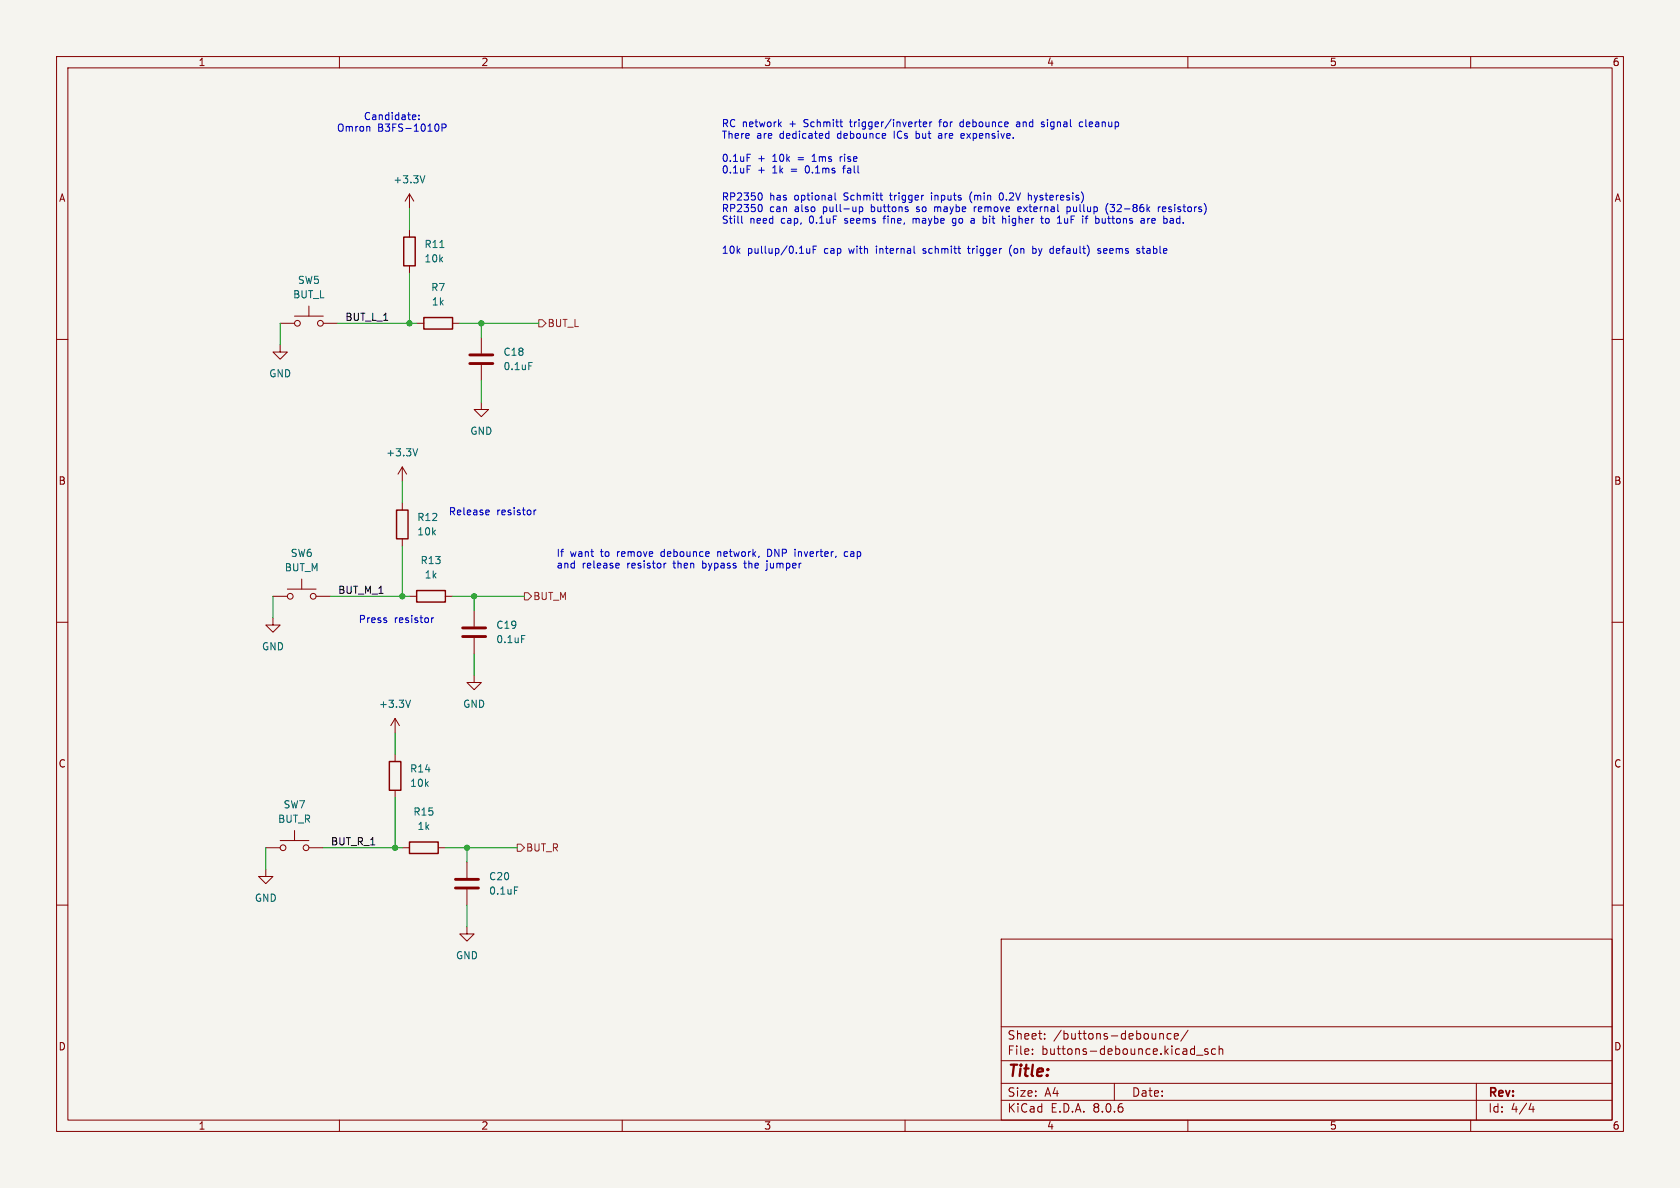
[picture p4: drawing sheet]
<svg xmlns="http://www.w3.org/2000/svg" width="297mm" height="210mm" viewBox="0 0 297 210" stroke-linecap="round" stroke-linejoin="round" font-family="sans-serif">
<path d="M0 0h297v210h-297z" fill="#f5f4ef" stroke="#f5f4ef" stroke-width=".18"/>
<g fill="none" stroke="#840000" stroke-width=".18">
<path d="M10 10h277v190h-277zM12 12h273v186h-273zM60 10v2M110 10v2M160 10v2M210 10v2M260 10v2M72.4 34.3v2.5M72.4 34.3l.8 1.3M72.4 34.3l-.8 1.3M10 60h2M49.5 57.2h2.6"/>
<path d="M52.1 55.9h5M54.6 54.1v1.8M57.1 57.2h2.6M72.4 40.6v1.3M72.4 47v1.3M73.7 57.2h1.2M80 57.2h1.3M85.1 59.7v2.8M285 60h2M49.5 61v1.2h1.3l-1.3 1.3-1.2-1.3h1.2M85.1 71.1v1.3h1.3l-1.3 1.3-1.3-1.3h1.3M85.1 64.5v2.8"/>
<path d="M71.1 82.6v2.5M71.1 88.9v1.3M71.1 95.3v1.2M71.1 82.6l.8 1.2M71.1 82.6l-.7 1.2M10 110h2M48.3 109.2v1.3h1.2l-1.2 1.3-1.3-1.3h1.3M48.3 105.4h2.5M50.8 104.1h5.1M53.3 102.4v1.7M55.9 105.4h2.5M72.4 105.4h1.3"/>
<path d="M78.7 105.4h1.3M83.8 119.4v1.3h1.3l-1.3 1.2-1.3-1.2h1.3M83.8 108v2.7M83.8 112.8v2.8M285 110h2M69.8 127v2.5M69.8 133.4v1.2M69.8 139.7v1.3M69.8 127l.8 1.3M69.8 127l-.7 1.3M10 160h2M47 153.7v1.2h1.3l-1.3 1.3-1.3-1.3h1.3"/>
<path d="M47 149.9h2.5M49.5 148.6h5.1M52.1 146.8v1.8M54.6 149.9h2.5M71.1 149.9h1.3M77.5 149.9h1.2M82.5 152.4v2.8M82.5 157.2v2.8M285 160h2M82.5 163.8v1.3h1.3l-1.3 1.3-1.2-1.3h1.2M177 166h108v32h-108zM60 198v2"/>
<path d="M110 198v2M160 198v2M177 194.5h108M177 191.5h108M177 187.5h108M177 181.5h108M182.5 186.3v.1M182.5 185.5v.1M184.7 183.6v.1M184.7 182.8v.1M197 191.5v3M205 182.7v1"/>
<path d="M205 182.8l.2-.1 .4 .1 .1 .9M207 182.8l-.4-.1-.3 .3v.4l.2 .2h.5M207.6 183.2l.7-.1-.1-.3-.4-.1-.2 .2 .1 .7h.5M210 198v2M210 182.1l-1.3 2M211.5 186.5h1.2M213.5 185.5l-.3-.1-.2 .2v.2l.5 .2v.3h-.5M214.9 185.5l-.4-.1-.3 .3v.4l.1 .2h.6M215.5 185.5l.2-.1 .4 .1 .1 .9M215.5 184.9v1.5M260 198v2M261 191.5v6.5"/>
<path d="M270.7 195l-.4 1.1h.9M271 195.6v1"/>
<circle cx="52.6" cy="57.2" r=".51"/>
<circle cx="56.6" cy="57.2" r=".51"/>
<circle cx="51.3" cy="105.4" r=".51"/>
<circle cx="55.4" cy="105.4" r=".51"/>
<circle cx="50" cy="149.9" r=".51"/>
<circle cx="54.1" cy="149.9" r=".51"/>
</g>
<path d="M83.1 64.3h4M83.1 62.7h4M81.8 112.5h4.1M81.8 111h4.1M80.5 157h4.1M80.5 155.4h4.1" fill="none" stroke="#840000" stroke-width=".51"/>
<path d="M75.1 31.1l-.4 1.2M77.8 43.8h.7M73.8 79.3l-.4 1.3M93.5 64.1h.6M92.2 112.3h.6M72.6 123.8l-.5 1.2M90.9 156.8h.7" fill="none" stroke="#006464" stroke-width=".18"/>
<path d="M71.4 41.9h2v5.1h-2zM74.9 56.1h5.1v2.1h-5.1zM70.1 90.2h2v5.1h-2zM73.7 104.4h5v2h-5zM68.8 134.6h2.1v5.1h-2.1zM72.4 148.8h5.1v2.1h-5.1z" fill="none" stroke="#840000" stroke-width=".25"/>
<path d="M95.2 56.5h.7l.6 .7-.6 .6h-.7zM92.7 104.8h.6l.7 .6-.7 .6h-.6zM91.4 149.2h.7l.6 .7-.6 .6h-.7z" fill="none" stroke="#725600" stroke-width=".18"/>
<g fill="none" stroke="#0000c2" stroke-width=".18">
<path d="M73.1 20.3l.4 .1v.2l-.6 .1M73.5 21.1l-.4 .1M74.1 21v.2M74.1 20.4v.1M77.4 22l.2 .4-.2 .7M78.1 22.6l.6-.1 .2-.2-.1-.3-.7-.1v1.3M131.1 38.2v1.1l.2 .2M132.1 27.3h.6M132.1 29.3h.6M134.4 34.1a.79 .79 0 0 1 0 1.3M134.4 36.1a.79 .79 0 0 1 0 1.3M137.8 21.9l.3 .5"/>
<path d="M138.1 21.6l-.5 .4M143.6 28.5h.7M143.7 27.6h-.1M146.1 24.4h.4M146.1 23.7h.4M146.5 23.2v1.2M147.6 34.1v1.1l.2 .2M148.5 21.6h.5M148.5 27.7v.8M148.8 27.7l-.3 .2M148.8 22.4h.2M149 29.7h.4"/>
<path d="M149.2 29.4l-.1 1.2M151.9 36.6v1.2M151.9 36.6h.4l.2 .2-.1 .6h-.5M155.5 34.5h.5M155.9 35.4h.1M156.1 38.6h.5M156.3 38.2v1.3M161.4 38.6v.9M161.8 38.6l-.4 .1M162 23.2v1.2M162 24.4h.1M162 37.4h.1"/>
<path d="M162.1 36.6l-.1 .2 .2 .2M162.4 21.6h.5M162.7 22.4h.2M163.2 22l.6-.1v-.3h-.4l-.2 .1 .1 .6h.5M164.4 21.6v.8M164.7 34.1v.1M164.7 34.5v.9M164.7 21.6l-.3 .2M165.2 36.6v.8M165.3 36.6l-.1 .1M165.9 21.6h.5M166.2 21.2l-.1 1.2"/>
<path d="M166.3 23.6l-.4 .1M166.4 24h-.3l-.2 .1v.3h.5M168.5 38.7l-.1 .2v.4l.2 .2 .4-.1M168.9 39.8l-.2 .1-.3-.1M170.2 21.6h-.3l-.2 .2 .1 .5 .4 .1M170.4 23.7l-.3-.1-.2 .2v.6h.5M170.5 23.9l-.6 .1M171.8 33.9a1.46 1.46 0 0 0 0 2M171.8 38.6h.3l.1 .2v.7M172.2 36.6v.8M172.2 39.4l-.4 .1M172.2 38.9l-.4 .1"/>
<path d="M172.4 36.6l-.2 .2M177.2 34.2l-.1-.1a.68 .68 0 0 0-.5 .6 .68 .68 0 0 0 .5 .7l.1-.1M177.6 38.6l.2 .2v.7M179.7 21.6h.5M179.9 37l.6-.1v-.3h-.4l-.2 .1 .1 .7h.5M180.3 21.9h-.4l-.2 .2 .2 .3 .4-.1M181.9 34.6h.4v.8M184 38.6h.5M184.2 21.6h.4M184.2 21.9l.4 .3v.1l-.4 .1M184.3 39.5h.2M185.4 38.7l-.3-.1-.3 .3 .1 .5 .3 .1 .2-.2"/>
<path d="M188.2 38.6l.1 .8h.4M188.6 36.6v1.2M189.1 36.6l.1 .2v.5l-.2 .1h-.4M191.4 21.6h-.4l-.2 .2 .1 .5h.5M195.4 39.3l-.4 .2M195.4 38.6v.9M195.9 36a1.46 1.46 0 0 0 0 1.9M196.2 37.3l.6 .1M196.2 36.1h.8l-.4 .5h.2M202.9 38.6v.9M203 38.7l-.1 .2M204 38.6h-.2l-.2 .2 .1 .6 .3 .1"/>
<path d="M204.2 38.9l-.6 .1M204.8 36.6v.8M205.1 36.6l-.3 .2M205.5 37l.6-.1-.1-.3h-.3l-.2 .1 .1 .7h.4M208.1 38.7l-.1 .2 .1 .5M142.6 43.9l.1 .8 .3 .1 .2-.1M143.2 43.9v.9M143.8 44.1h.4M144.4 43.5h-.6v1.3M161.6 44.6l.2 .2M163.2 44.7l.1 .1M163.3 43.9l-.1 .2 .1 .3"/>
<path d="M171 43.9h.5M171.2 43.5v1.1l.3 .2M178.8 43.3a1.46 1.46 0 0 0 0 2M182.6 44l.3-.1 .3 .3-.1 .5h-.5M182.6 43.5v1.3M194.6 44l-.3-.1-.2 .2v.2l.5 .1v.3h-.5M195.3 43.9l-.2 .2v.5l.2 .2M195.7 44.2l-.6 .2M201.9 43.9h.5M202.1 43.5v1.1l.3 .2M86.1 90.2h.3l.1 .3-.6 .1M86.4 90.9l-.3 .1"/>
<path d="M94.4 90.2v.8M94.8 90.2l-.4 .2M109 99.6h.4l.1 .3-.6 .1M117.8 99.6l-.4 .2M126.9 97.5v.9M127.1 97.5l-.2 .1M131.5 99.6h.5M131.7 99.1v1.3M135.6 99.1v.2M135.6 99.6v1.1l-.3 .1M136.2 97.2l-.5-.1v1.3l.5-.1M149.9 97.6l-.4-.1-.2 .3 .1 .5h.5"/>
<path d="M76.3 109.2v.9M76.7 109.2l-.4 .3M109.4 100.4h-.4"/>
</g>
<g fill="none" stroke="#009600" stroke-width=".18">
<path d="M72.4 36.8v3.8M49.5 57.2v3.8M59.7 57.2h14M72.4 48.3v8.9M81.3 57.2h13.9M85.1 57.2v2.5M85.1 67.3v3.8M71.1 85.1v3.8M71.1 96.5v8.9M48.3 105.4v3.8M58.4 105.4h14M80 105.4h12.7"/>
<path d="M83.8 105.4v2.6M83.8 115.6v3.8M69.8 129.5v3.9M47 149.9v3.8M57.1 149.9h14M69.8 141v8.9M78.7 149.9h12.7M82.5 149.9v2.5M82.5 160v3.8"/>
</g>
<g fill="#009600" stroke="#009600" stroke-width=".18">
<circle cx="71.1" cy="105.4" r=".46"/>
<circle cx="82.5" cy="149.9" r=".46"/>
<circle cx="72.4" cy="57.2" r=".46"/>
<circle cx="69.8" cy="149.9" r=".46"/>
<circle cx="85.1" cy="57.2" r=".46"/>
<circle cx="83.8" cy="105.4" r=".46"/>
</g>
<text font-size="2.8" fill="#840000" x="178" y="190.9">Title:</text>
<g font-size="2.1" fill="#840000">
<text x="178" y="184">Sheet:</text>
<text x="186.2" y="184">/buttons-debounce/</text>
<text x="178" y="186.7">File:</text>
<text x="184.1" y="186.7">buttons-debounce.kicad_sch</text>
<text x="178" y="196.9">KiCad</text>
<text x="178" y="194.1">Size:</text>
<text x="184.7" y="194.1">A4</text>
<text x="185.7" y="196.9">E.D.A.</text>
<text x="193.3" y="196.9">8.0.6</text>
<text x="200" y="194.1">Date:</text>
<text x="263" y="194.3">Rev:</text>
<text x="263" y="196.9">Id:</text>
<text x="267.1" y="196.9">4/4</text>
</g>
<g font-size="1.8" fill="#840000">
<text x="35" y="11.9">1</text>
<text x="85" y="11.9">2</text>
<text x="135" y="11.9">3</text>
<text x="185" y="11.9">4</text>
<text x="235" y="11.9">5</text>
<text x="285" y="11.9">6</text>
<text x="10.3" y="35.9">A</text>
<text x="285.3" y="35.9">A</text>
<text x="10.3" y="85.9">B</text>
<text x="285.3" y="85.9">B</text>
<text x="10.3" y="135.9">C</text>
<text x="285.3" y="135.9">C</text>
<text x="10.3" y="185.9">D</text>
<text x="285.3" y="185.9">D</text>
<text x="35" y="199.9">1</text>
<text x="85" y="199.9">2</text>
<text x="135" y="199.9">3</text>
<text x="185" y="199.9">4</text>
<text x="235" y="199.9">5</text>
<text x="285" y="199.9">6</text>
</g>
<g font-size="1.8" fill="#0000c2">
<text x="59.5" y="23.5">Omron</text>
<text x="64.2" y="21.4">Candidate:</text>
<text x="66.8" y="23.5">B3FS-1010P</text>
<text x="127.5" y="22.7">RC network</text>
<text x="139.6" y="22.7">+</text>
<text x="142.4" y="22.7">Schmitt</text>
<text x="150.8" y="22.7">trigger/inverter</text>
<text x="166.7" y="22.7">for</text>
<text x="170.6" y="22.7">debounce</text>
<text x="180.8" y="22.7">and</text>
<text x="185.4" y="22.7">signal</text>
<text x="192.3" y="22.7">cleanup</text>
<text x="127.5" y="24.7">There</text>
<text x="127.5" y="28.8">0.1uF</text>
<text x="133.8" y="24.7">are</text>
<text x="133.9" y="28.8">+</text>
<text x="136.7" y="28.8">10k</text>
<text x="138" y="24.7">dedicated</text>
<text x="141.3" y="28.8">=</text>
<text x="144" y="28.8">1ms</text>
<text x="148.3" y="24.7">debounce</text>
<text x="149.1" y="28.8">rise</text>
<text x="158.5" y="24.7">ICs</text>
<text x="162.6" y="24.7">but</text>
<text x="166.8" y="24.7">are</text>
<text x="171" y="24.7">expensive.</text>
<text x="127.5" y="35.7">RP2350</text>
<text x="127.5" y="30.9">0.1uF</text>
<text x="133.9" y="30.9">+</text>
<text x="136.1" y="35.7">has</text>
<text x="136.7" y="30.9">1k</text>
<text x="140.1" y="30.9">=</text>
<text x="140.6" y="35.7">optional</text>
<text x="142.8" y="30.9">0.1ms</text>
<text x="149.5" y="35.7">Schmitt</text>
<text x="149.8" y="30.9">fall</text>
<text x="157.8" y="35.7">trigger</text>
<text x="165.3" y="35.7">inputs</text>
<text x="172.3" y="35.7">(min</text>
<text x="177.7" y="35.7">0.2V</text>
<text x="183" y="35.7">hysteresis)</text>
<text x="127.5" y="37.7">RP2350</text>
<text x="127.5" y="39.7">Still</text>
<text x="132.5" y="39.7">need</text>
<text x="136.1" y="37.7">can</text>
<text x="138.2" y="39.7">cap,</text>
<text x="140.6" y="37.7">also</text>
<text x="143.4" y="39.7">0.1uF</text>
<text x="145.8" y="37.7">pull-up</text>
<text x="149.8" y="39.7">seems</text>
<text x="154.4" y="37.7">buttons</text>
<text x="156.9" y="39.7">fine,</text>
<text x="162.2" y="39.7">maybe</text>
<text x="162.7" y="37.7">so</text>
<text x="166" y="37.7">maybe</text>
<text x="169.4" y="39.7">go</text>
<text x="172.9" y="39.7">a</text>
<text x="173.3" y="37.7">remove</text>
<text x="175.2" y="39.7">bit</text>
<text x="178.9" y="39.7">higher</text>
<text x="181.2" y="37.7">external</text>
<text x="186" y="39.7">to</text>
<text x="189" y="39.7">1uF</text>
<text x="190.1" y="37.7">pullup</text>
<text x="193.6" y="39.7">if</text>
<text x="196.1" y="39.7">buttons</text>
<text x="197.2" y="37.7">(32-86k</text>
<text x="204.4" y="39.7">are</text>
<text x="206.6" y="37.7">resistors)</text>
<text x="208.6" y="39.7">bad.</text>
<text x="127.5" y="45.1">10k</text>
<text x="132.1" y="45.1">pullup/0.1uF</text>
<text x="145.8" y="45.1">cap</text>
<text x="150.4" y="45.1">with</text>
<text x="155.4" y="45.1">internal</text>
<text x="163.8" y="45.1">schmitt</text>
<text x="172" y="45.1">trigger</text>
<text x="179.5" y="45.1">(on</text>
<text x="183.8" y="45.1">by</text>
<text x="187.1" y="45.1">default)</text>
<text x="195.8" y="45.1">seems</text>
<text x="202.9" y="45.1">stable</text>
<text x="79.2" y="91.3">Release</text>
<text x="87.8" y="91.3">resistor</text>
<text x="98.3" y="98.7">If</text>
<text x="98.3" y="100.7">and</text>
<text x="100.8" y="98.7">want</text>
<text x="102.9" y="100.7">release</text>
<text x="106.3" y="98.7">to</text>
<text x="109.4" y="98.7">remove</text>
<text x="111" y="100.7">resistor</text>
<text x="117.3" y="98.7">debounce</text>
<text x="119.3" y="100.7">then</text>
<text x="124.6" y="100.7">bypass</text>
<text x="127.5" y="98.7">network,</text>
<text x="132.3" y="100.7">the</text>
<text x="136.4" y="100.7">jumper</text>
<text x="136.5" y="98.7">DNP</text>
<text x="141.6" y="98.7">inverter,</text>
<text x="150.5" y="98.7">cap</text>
<text x="63.3" y="110.3">Press</text>
<text x="69.7" y="110.3">resistor</text>
</g>
<g font-size="1.8" fill="#006464">
<text x="69.4" y="32.6">+3.3V</text>
<text x="74.9" y="46.6">10k</text>
<text x="74.9" y="44">R11</text>
<text x="51.7" y="52.9">BUT_L</text>
<text x="52.6" y="50.4">SW5</text>
<text x="76.1" y="51.7">R7</text>
<text x="76.2" y="54.2">1k</text>
<text x="88.9" y="63.1">C18</text>
<text x="88.9" y="65.6">0.1uF</text>
<text x="47.5" y="66.9">GND</text>
<text x="83.1" y="77.1">GND</text>
<text x="68.2" y="80.9">+3.3V</text>
<text x="73.7" y="94.8">10k</text>
<text x="73.7" y="92.3">R12</text>
<text x="50.2" y="101.2">BUT_M</text>
<text x="51.3" y="98.7">SW6</text>
<text x="74.3" y="99.9">R13</text>
<text x="75" y="102.5">1k</text>
<text x="87.6" y="111.4">C19</text>
<text x="87.6" y="113.9">0.1uF</text>
<text x="46.2" y="115.2">GND</text>
<text x="66.9" y="125.3">+3.3V</text>
<text x="81.8" y="125.3">GND</text>
<text x="72.4" y="136.8">R14</text>
<text x="50" y="143.1">SW7</text>
<text x="72.4" y="139.3">10k</text>
<text x="49.1" y="145.6">BUT_R</text>
<text x="73" y="144.4">R15</text>
<text x="73.7" y="146.9">1k</text>
<text x="86.4" y="155.8">C20</text>
<text x="45" y="159.6">GND</text>
<text x="86.4" y="158.3">0.1uF</text>
<text x="80.5" y="169.8">GND</text>
</g>
<g font-size="1.8" fill="#0f0f0f">
<text x="61" y="56.8">BUT_L_1</text>
<text x="59.7" y="105.1">BUT_M_1</text>
<text x="58.4" y="149.5">BUT_R_1</text>
</g>
<g font-size="1.8" fill="#725600">
<text x="96.7" y="58">BUT_L</text>
<text x="94.2" y="106.3">BUT_M</text>
<text x="92.9" y="150.7">BUT_R</text>
</g>
</svg>
